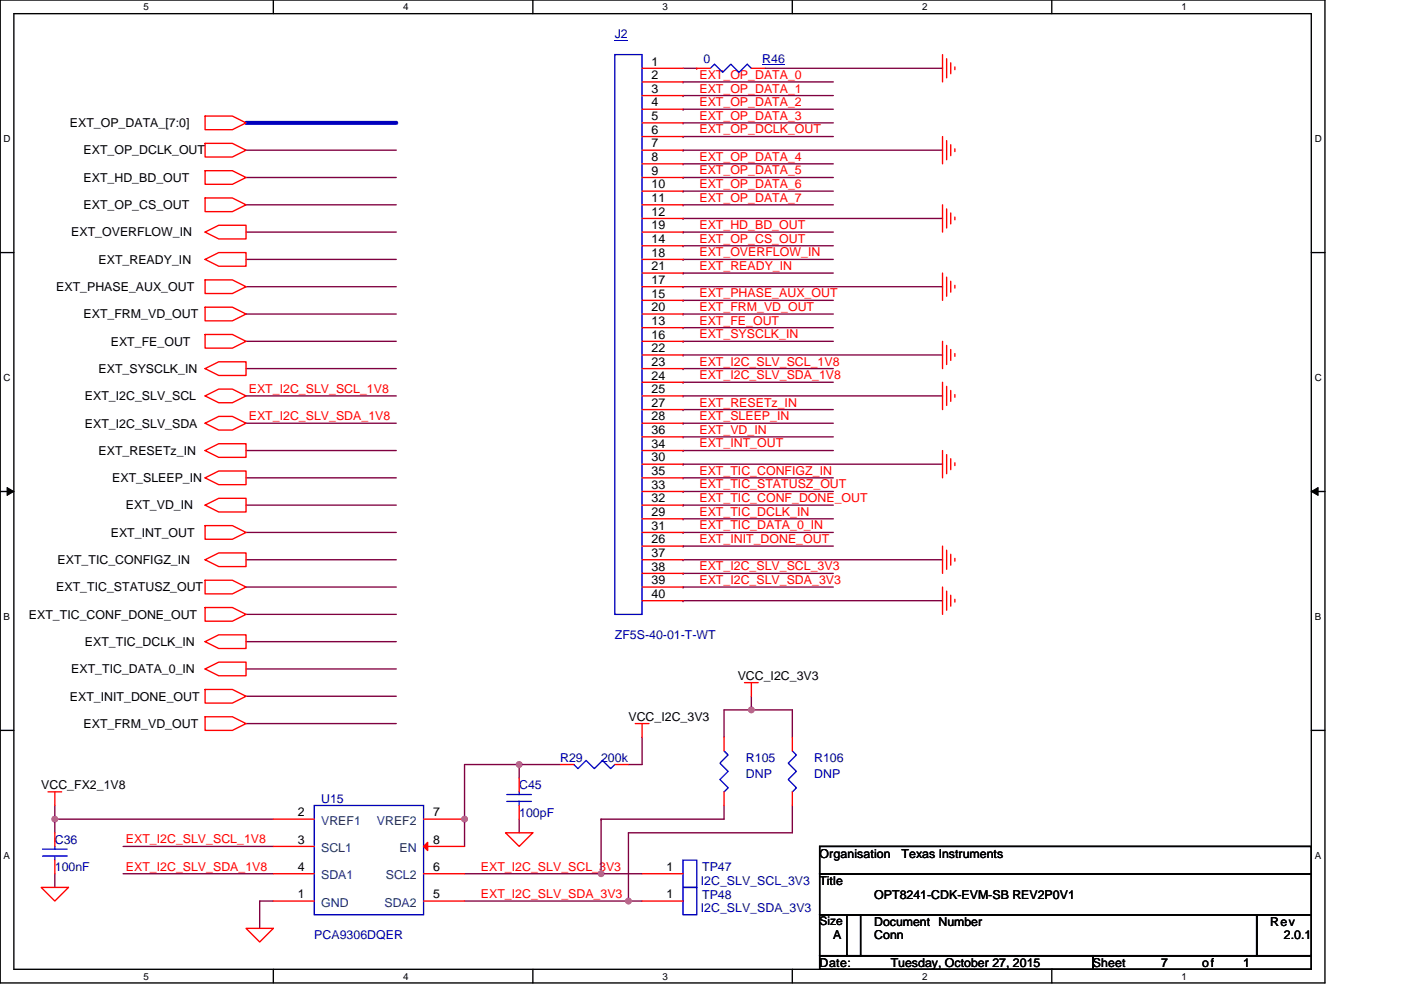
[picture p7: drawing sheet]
<svg xmlns="http://www.w3.org/2000/svg" width="297mm" height="210mm" viewBox="0 0 297 210" stroke-linecap="round" stroke-linejoin="round" font-family="sans-serif">
<path d="M0 0h280.9v208.5h-280.9zM2.9 2.9h275.1v202.7h-275.1z" fill="none" stroke="#000" stroke-width=".29"/>
<g fill="#fff">
<path d="M30.4 .3h1.2v2.3h-1.2z"/>
<path d="M30.4 205.9h1.2v2.3h-1.2z"/>
</g>
<path d="M58 0v2.9M58 205.6v2.9" fill="none" stroke="#000" stroke-width=".29"/>
<g fill="#fff">
<path d="M85.5 .3h1.1v2.3h-1.1z"/>
<path d="M85.5 205.9h1.1v2.3h-1.1z"/>
</g>
<path d="M113 0v2.9M113 205.6v2.9" fill="none" stroke="#000" stroke-width=".29"/>
<g fill="#fff">
<path d="M140.5 .3h1.1v2.3h-1.1z"/>
<path d="M140.5 205.9h1.1v2.3h-1.1z"/>
</g>
<path d="M168 0v2.9M168 205.6v2.9" fill="none" stroke="#000" stroke-width=".29"/>
<g fill="#fff">
<path d="M195.5 .3h1.1v2.3h-1.1z"/>
<path d="M195.5 205.9h1.1v2.3h-1.1z"/>
</g>
<path d="M223 0v2.9M223 205.6v2.9" fill="none" stroke="#000" stroke-width=".29"/>
<g fill="#fff">
<path d="M250.5 .3h1.2v2.3h-1.2z"/>
<path d="M250.5 205.9h1.2v2.3h-1.2z"/>
<path d="M.8 28.2h1.5v2.4h-1.5z"/>
<path d="M278.7 28.2h1.5v2.4h-1.5z"/>
<path d="M.8 78.9h1.5v2.3h-1.5z"/>
<path d="M278.7 78.9h1.5v2.3h-1.5z"/>
</g>
<path d="M0 53.6h2.9M278 53.6h2.9" fill="none" stroke="#000" stroke-width=".29"/>
<g fill="#fff">
<path d="M.8 129.6h1.4v2.3h-1.4z"/>
<path d="M278.7 129.6h1.4v2.3h-1.4z"/>
</g>
<path d="M0 104.2h2.9M278 104.2h2.9" fill="none" stroke="#000" stroke-width=".29"/>
<path d="M1.5 103.4l1.4 .8-1.4 .9zM278 104.2l1.5-.8v1.7z" fill="#000" stroke="#000" stroke-width=".21"/>
<g fill="#fff">
<path d="M.8 180.3h1.4v2.3h-1.4z"/>
<path d="M278.7 180.3h1.4v2.3h-1.4z"/>
</g>
<path d="M0 154.9h2.9M278 154.9h2.9M173.8 179.5h104.2v5.8h-104.2zM173.8 185.3h104.2v8.7h-104.2zM173.8 194h8.7v8.7h-8.7zM179.6 194h86.8v8.7h-86.8zM266.4 194h11.6v8.7h-11.6zM173.8 202.7h57.9v2.9h-57.9zM231.7 202.7h46.3v2.9h-46.3z" fill="none" stroke="#000" stroke-width=".29"/>
<path d="M52.2 26.1h31.8" fill="none" stroke="#00f" stroke-width=".87"/>
<g fill="none" stroke="#800040" stroke-width=".29">
<path d="M144.8 17.4h.1M144.8 17.4h31.9M144.8 14.5h2.9M162.2 14.5h37.6M52.2 37.6h31.8M52.2 31.9h31.8M144.8 31.9h.1M144.8 20.3h.1M144.8 26.1h.1M144.8 23.2h.1M144.8 37.6h.1M144.8 34.7h.1"/>
<path d="M144.8 29h.1M144.8 31.9h55M144.8 20.3h31.9M144.8 26.1h31.9M144.8 23.2h31.9M144.8 37.6h31.9M144.8 34.7h31.9M144.8 29h31.9M52.2 43.4h31.8M52.2 55h31.8M52.2 49.2h31.8M144.8 46.3h.1"/>
<path d="M144.8 52.1h.1M144.8 43.4h.1M144.8 40.5h.1M144.8 55h.1M144.8 49.2h.1M144.8 57.9h.1M144.8 46.3h55M144.8 52.1h31.9M144.8 43.4h31.9M144.8 40.5h31.9M144.8 55h31.9M144.8 49.2h31.9"/>
<path d="M144.8 57.9h31.9M52.2 72.4h31.8M52.2 60.8h31.8M52.2 78.2h31.8M52.2 66.6h31.8M144.8 60.8h.1M144.8 75.3h.1M144.8 63.7h.1M144.8 78.2h.1M144.8 69.5h.1M144.8 72.4h.1M144.8 66.6h.1"/>
<path d="M144.8 60.8h55M144.8 75.3h55M144.8 63.7h31.9M144.8 78.2h31.9M144.8 69.5h31.9M144.8 72.4h31.9M144.8 66.6h31.9M52.2 84h31.8M52.2 95.6h31.8M52.2 89.8h31.8M144.8 98.5h.1M144.8 84h.1"/>
<path d="M144.8 95.6h.1M144.8 81.1h.1M144.8 92.7h.1M144.8 89.8h.1M144.8 86.9h.1M144.8 98.5h55M144.8 84h55M144.8 95.6h31.9M144.8 81.1h31.9M144.8 92.7h31.9M144.8 89.8h31.9M144.8 86.9h31.9"/>
<path d="M52.2 101.4h31.8M52.2 107.1h31.8M52.2 112.9h31.8M52.2 118.7h31.8M144.8 118.7h.1M144.8 115.8h.1M144.8 101.4h.1M144.8 107.1h.1M144.8 104.2h.1M144.8 110h.1M144.8 112.9h.1M144.8 118.7h55"/>
<path d="M144.8 115.8h31.9M144.8 101.4h31.9M144.8 107.1h31.9M144.8 104.2h31.9M144.8 110h31.9M144.8 112.9h31.9M52.2 124.5h31.8M52.2 130.3h31.8M52.2 136.1h31.8M144.8 121.6h.1M144.8 124.5h.1M144.8 127.4h.1"/>
<path d="M144.8 121.6h31.9M144.8 124.5h31.9M144.8 127.4h55M52.2 153.5h31.8M52.2 141.9h31.8M52.2 147.7h31.8M136.1 156.4v5.8h-2.9M159.3 147.7v2.9h8.7v5.8M159.3 150.6h-5.8v5.8M11.6 173.7v2.9M11.6 173.7h46.4M11.6 170.8v2.9"/>
<path d="M26.1 179.5h31.9M110.1 162.2h8.7M110.1 162.2h-11.6v17.3M110.1 173.7v2.9M110.1 162.2v2.9M127.4 173.7v11.6M127.4 173.7h.1M153.5 170.8v2.9h-26.1M168 170.8v5.8h-34.8v14.5M11.6 185.3v2.9M26.1 185.3h31.9M58 191.1h-2.9v5.8"/>
<path d="M98.5 185.3h28.9M98.5 191.1h34.7M127.4 185.3h8.7M133.2 191.1h2.9"/>
</g>
<g fill="#f0f" stroke="#f0f" stroke-width=".29">
<circle cx="11.6" cy="173.7" r=".58"/>
<circle cx="110.1" cy="162.2" r=".58"/>
<circle cx="98.5" cy="173.7" r=".58"/>
<circle cx="127.4" cy="185.3" r=".58"/>
<circle cx="133.2" cy="191.1" r=".58"/>
<circle cx="159.3" cy="150.6" r=".58"/>
</g>
<g fill="none" stroke="#f00" stroke-width=".29">
<path d="M136.1 14.5h8.7M136.1 17.4h8.7M147.7 14.5h.1M147.7 14.5h2.9M159.3 14.5h2.9M199.8 11.6v5.8M200.7 12.5v4M201.6 13.3v2.3M202.4 14.2v.6M43.5 24.6h5.8l2.9 1.5-2.9 1.4h-5.8zM43.5 36.2h5.8l2.9 1.4-2.9 1.5h-5.8zM43.5 30.4h5.8l2.9 1.5-2.9 1.4h-5.8z"/>
<path d="M136.1 20.3h8.7M136.1 23.2h8.7M136.1 26.1h8.7M136.1 29h8.7M136.1 31.9h8.7M136.1 34.7h8.7M136.1 37.6h8.7M199.8 29v5.7M200.7 29.8v4.1M201.6 30.7v2.3M202.4 31.6v.5M43.5 42h5.8l2.9 1.4-2.9 1.5h-5.8z"/>
<path d="M43.5 59.4h5.8l2.9 1.4-2.9 1.5h-5.8zM43.5 49.2l2.9-1.4h5.8v2.9h-5.8zM43.5 55l2.9-1.4h5.8v2.9h-5.8zM136.1 40.5h8.7M136.1 43.4h8.7M136.1 46.3h8.7M136.1 49.2h8.7M136.1 52.1h8.7M136.1 55h8.7M136.1 57.9h8.7M199.8 43.4v5.8M199.8 57.9v5.8"/>
<path d="M200.7 44.3v4.1M200.7 58.8v4M201.6 45.2v2.3M201.6 59.7v2.3M202.4 46v.6M43.5 78.2l2.9-1.5h5.8v2.9h-5.8zM43.5 70.9h5.8l2.9 1.5-2.9 1.4h-5.8zM43.5 65.2h5.8l2.9 1.4-2.9 1.5h-5.8zM136.1 60.8h8.7M136.1 63.7h8.7M136.1 66.6h8.7M136.1 69.5h8.7"/>
<path d="M136.1 72.4h8.7M136.1 75.3h8.7M136.1 78.2h8.7M199.8 72.4v5.8M200.7 73.3v4M201.6 74.1v2.3M202.4 60.5v.6M202.4 75v.6M43.5 84l2.9-1.5h2.9l2.9 1.5-2.9 1.4h-2.9zM43.5 95.6l2.9-1.5h5.8v2.9h-5.8zM43.5 89.8l2.9-1.5h2.9l2.9 1.5-2.9 1.4h-2.9zM136.1 81.1h8.7"/>
<path d="M136.1 84h8.7M136.1 86.9h8.7M136.1 89.8h8.7M136.1 92.7h8.7M136.1 95.6h8.7M136.1 98.5h8.7M199.8 95.6v5.8M199.8 81.1v5.8M200.7 96.4v4.1M200.7 82v4M201.6 97.3v2.3M201.6 82.8v2.3"/>
<path d="M202.4 98.2v.5M202.4 83.7v.6M43.5 101.4l2.9-1.5h5.8v2.9h-5.8zM43.5 107.1l2.9-1.4h5.8v2.9h-5.8zM43.5 111.5h5.8l2.9 1.4-2.9 1.5h-5.8zM43.5 118.7l2.9-1.4h5.8v2.9h-5.8zM136.1 101.4h8.7M136.1 104.2h8.7M136.1 107.1h8.7M136.1 110h8.7M136.1 112.9h8.7M136.1 115.8h8.7"/>
<path d="M136.1 118.7h8.7M199.8 115.8v5.8M200.7 116.7v4M201.6 117.6v2.3M202.4 118.4v.6M43.5 123.1h5.8l2.9 1.4-2.9 1.5h-5.8zM43.5 128.9h5.8l2.9 1.4-2.9 1.5h-5.8zM43.5 136.1l2.9-1.5h5.8v2.9h-5.8zM136.1 121.6h8.7M136.1 124.5h8.7M136.1 127.4h8.7M199.8 124.5v5.8"/>
<path d="M200.7 125.4v4M201.6 126.3v2.3M202.4 127.1v.6M43.5 152h5.8l2.9 1.5-2.9 1.4h-5.8zM43.5 141.9l2.9-1.5h5.8v2.9h-5.8zM43.5 146.2h5.8l2.9 1.5-2.9 1.4h-5.8zM134.7 153.5h2.9M136.1 153.5v2.9M153.5 156.4v2.9M157.9 144.8h2.9M159.3 144.8v2.9M168 156.4v2.9"/>
<path d="M10.2 168h2.9M11.6 176.6v2.9M11.6 168v2.8M58 173.7h8.6M58 179.5h8.6M89.8 173.7h8.7M89.8 179.5h8.7M107.2 176.6h5.8l-2.9 2.9zM110.1 165.1v2.9M110.1 170.8v2.9M118.8 162.2h2.9M130.3 162.2h2.9"/>
<path d="M153.5 168v2.8M168 168v2.8M8.7 188.2h5.8l-2.9 2.9zM11.6 182.4v2.9M52.2 196.9h5.8l-2.9 2.9zM58 191.1h8.6M58 185.3h8.6M89.8 191.1h8.7M89.8 185.3h8.7M136.1 191.1h8.7M136.1 185.3h8.7"/>
</g>
<g fill="none" stroke="#00f" stroke-width=".29">
<path d="M130.3 11.6h5.8v118.7h-5.8zM150.6 14.5l.9-.9 1.7 1.8 1.8-1.8 1.7 1.8 1.7-1.8 .9 .9M153.5 159.3l.9 .8-1.8 1.8 1.8 1.7-1.8 1.7 1.8 1.8-.9 .9M168 159.3l.9 .8-1.8 1.8 1.8 1.7-1.8 1.7 1.8 1.8-.9 .9M11.6 179.5v.6M66.6 170.8h23.2v23.2h-23.2zM107.5 170h5.2M107.5 168.5h5.2M110.1 168v.5M110.1 170v.8M121.7 162.2l.8 .8 1.8-1.7 1.7 1.7 1.7-1.7 1.8 1.7 .8-.8M9 181.6h5.2"/>
<path d="M9 180.1h5.2M11.6 181.6v.8M144.8 188.2h2.9v5.8h-2.9zM144.8 182.4h2.9v5.8h-2.9z"/>
</g>
<path d="M130.3 8.5h2.8M161.6 13.7h4.8" fill="none" stroke="#000080" stroke-width=".21"/>
<path d="M89.8 179.5l.9-.8v1.7z" fill="#f00" stroke="#f00" stroke-width=".29"/>
<g font-size="2.6" fill="#000080">
<text x="130.3" y="8.1">J2</text>
<text x="149.2" y="13.4">0</text>
<text x="161.6" y="13.4">R46</text>
<text x="130.3" y="135.6">ZF5S-40-01-T-WT</text>
<text x="118.8" y="161.6">R29</text>
<text x="127.4" y="161.6">200k</text>
<text x="158.1" y="161.6">R105</text>
<text x="172.6" y="161.6">R106</text>
<text x="110.1" y="167.4">C45</text>
<text x="158.1" y="165.1">DNP</text>
<text x="172.6" y="165.1">DNP</text>
<text x="68.1" y="170.3">U15</text>
<text x="110.1" y="173.2">100pF</text>
<text x="11.6" y="179">C36</text>
<text x="11.6" y="184.8">100nF</text>
<text x="148.9" y="184.8">TP47</text>
<text x="148.6" y="187.7">I2C_SLV_SCL_3V3</text>
<text x="148.9" y="190.6">TP48</text>
<text x="148.6" y="193.5">I2C_SLV_SDA_3V3</text>
<text x="66.6" y="199.3">PCA9306DQER</text>
</g>
<g font-size="2.6">
<text x="138.2" y="13.9">1</text>
<text x="138.2" y="16.8">2</text>
<text x="138.2" y="19.7">3</text>
<text x="138.2" y="22.6">4</text>
<text x="14.8" y="27">EXT_OP_DATA_[7:0]</text>
<text x="138.2" y="25.5">5</text>
<text x="138.2" y="28.4">6</text>
<text x="17.7" y="32.8">EXT_OP_DCLK_OUT</text>
<text x="138.2" y="31.3">7</text>
<text x="138.2" y="34.2">8</text>
<text x="17.7" y="38.6">EXT_HD_BD_OUT</text>
<text x="138.2" y="37.1">9</text>
<text x="138.2" y="40">10</text>
<text x="17.7" y="44.3">EXT_OP_CS_OUT</text>
<text x="138.2" y="42.9">11</text>
<text x="138.2" y="45.7">12</text>
<text x="15.1" y="50.1">EXT_OVERFLOW_IN</text>
<text x="138.2" y="48.6">19</text>
<text x="138.2" y="51.5">14</text>
<text x="20.9" y="55.9">EXT_READY_IN</text>
<text x="138.2" y="54.4">18</text>
<text x="138.2" y="57.3">21</text>
<text x="11.9" y="61.7">EXT_PHASE_AUX_OUT</text>
<text x="138.2" y="60.2">17</text>
<text x="138.2" y="63.1">15</text>
<text x="17.7" y="67.5">EXT_FRM_VD_OUT</text>
<text x="138.2" y="66">20</text>
<text x="138.2" y="68.9">13</text>
<text x="138.2" y="71.8">16</text>
<text x="23.5" y="73.3">EXT_FE_OUT</text>
<text x="138.2" y="74.7">22</text>
<text x="138.2" y="77.6">23</text>
<text x="20.9" y="79.1">EXT_SYSCLK_IN</text>
<text x="138.2" y="80.5">24</text>
<text x="138.2" y="83.4">25</text>
<text x="18" y="84.9">EXT_I2C_SLV_SCL</text>
<text x="138.2" y="86.3">27</text>
<text x="138.2" y="89.2">28</text>
<text x="18" y="90.7">EXT_I2C_SLV_SDA</text>
<text x="138.2" y="92.1">36</text>
<text x="138.2" y="95">34</text>
<text x="20.9" y="96.5">EXT_RESETz_IN</text>
<text x="138.2" y="97.9">30</text>
<text x="138.2" y="100.8">35</text>
<text x="23.8" y="102.3">EXT_SLEEP_IN</text>
<text x="138.2" y="103.7">33</text>
<text x="138.2" y="106.6">32</text>
<text x="23.5" y="113.8">EXT_INT_OUT</text>
<text x="26.7" y="108">EXT_VD_IN</text>
<text x="138.2" y="109.5">29</text>
<text x="138.2" y="112.3">31</text>
<text x="12.2" y="119.6">EXT_TIC_CONFIGZ_IN</text>
<text x="138.2" y="115.2">26</text>
<text x="138.2" y="118.1">37</text>
<text x="11.9" y="125.4">EXT_TIC_STATUSZ_OUT</text>
<text x="138.2" y="121">38</text>
<text x="138.2" y="123.9">39</text>
<text x="6.1" y="131.2">EXT_TIC_CONF_DONE_OUT</text>
<text x="138.2" y="126.8">40</text>
<text x="18" y="137">EXT_TIC_DCLK_IN</text>
<text x="15.1" y="142.8">EXT_TIC_DATA_0_IN</text>
<text x="14.8" y="148.6">EXT_INIT_DONE_OUT</text>
<text x="156.4" y="144.2">VCC_I2C_3V3</text>
<text x="17.7" y="154.4">EXT_FRM_VD_OUT</text>
<text x="133.2" y="152.9">VCC_I2C_3V3</text>
<text x="8.7" y="167.4">VCC_FX2_1V8</text>
<text x="63.2" y="173.2">2</text>
<text x="91.8" y="173.2">7</text>
<text x="63.2" y="178.9">3</text>
<text x="91.8" y="178.9">8</text>
<text x="63.2" y="184.7">4</text>
<text x="91.8" y="184.7">6</text>
<text x="141.3" y="184.7">1</text>
<text x="173.8" y="181.9">Organisation</text>
<text x="191.2" y="181.9">Texas Instruments</text>
<text x="63.2" y="190.5">1</text>
<text x="91.8" y="190.5">5</text>
<text x="141.3" y="190.5">1</text>
<text x="173.8" y="187.7">Title</text>
<text x="185.4" y="190.6">OPT8241-CDK-EVM-SB REV2P0V1</text>
<text x="185.4" y="196.4">Document Number</text>
<text x="269.3" y="196.4">Rev</text>
<text x="176.7" y="199.3">A</text>
<text x="185.4" y="199.3">Conn</text>
<text x="272.2" y="199.3">2.0.1</text>
<text x="173.8" y="205.1">Date:</text>
<text x="188.8" y="205.1">Tuesday, October 27, 2015</text>
<text x="231.7" y="205.1">Sheet</text>
<text x="246.2" y="205.1">7</text>
<text x="254.9" y="205.1">of</text>
<text x="263.5" y="205.1">1</text>
</g>
<g font-size="2.6" fill="#f00">
<text x="148.3" y="16.7">EXT_OP_DATA_0</text>
<text x="148.3" y="19.6">EXT_OP_DATA_1</text>
<text x="148.3" y="22.5">EXT_OP_DATA_2</text>
<text x="148.3" y="25.4">EXT_OP_DATA_3</text>
<text x="148.3" y="28.3">EXT_OP_DCLK_OUT</text>
<text x="148.3" y="34.1">EXT_OP_DATA_4</text>
<text x="148.3" y="37">EXT_OP_DATA_5</text>
<text x="148.3" y="39.9">EXT_OP_DATA_6</text>
<text x="148.3" y="42.8">EXT_OP_DATA_7</text>
<text x="148.3" y="51.5">EXT_OP_CS_OUT</text>
<text x="148.3" y="48.6">EXT_HD_BD_OUT</text>
<text x="148.3" y="54.4">EXT_OVERFLOW_IN</text>
<text x="148.3" y="57.3">EXT_READY_IN</text>
<text x="148.3" y="63.1">EXT_PHASE_AUX_OUT</text>
<text x="148.3" y="66">EXT_FRM_VD_OUT</text>
<text x="148.3" y="68.8">EXT_FE_OUT</text>
<text x="148.3" y="71.7">EXT_SYSCLK_IN</text>
<text x="148.3" y="77.5">EXT_I2C_SLV_SCL_1V8</text>
<text x="52.7" y="83.3">EXT_I2C_SLV_SCL_1V8</text>
<text x="148.3" y="80.4">EXT_I2C_SLV_SDA_1V8</text>
<text x="52.7" y="89.1">EXT_I2C_SLV_SDA_1V8</text>
<text x="148.3" y="89.1">EXT_SLEEP_IN</text>
<text x="148.3" y="86.2">EXT_RESETz_IN</text>
<text x="148.3" y="94.9">EXT_INT_OUT</text>
<text x="148.3" y="92">EXT_VD_IN</text>
<text x="148.3" y="100.7">EXT_TIC_CONFIGZ_IN</text>
<text x="148.3" y="106.5">EXT_TIC_CONF_DONE_OUT</text>
<text x="148.3" y="103.6">EXT_TIC_STATUSZ_OUT</text>
<text x="148.3" y="109.4">EXT_TIC_DCLK_IN</text>
<text x="148.3" y="112.3">EXT_TIC_DATA_0_IN</text>
<text x="148.3" y="115.2">EXT_INIT_DONE_OUT</text>
<text x="148.3" y="121">EXT_I2C_SLV_SCL_3V3</text>
<text x="148.3" y="123.9">EXT_I2C_SLV_SDA_3V3</text>
<text x="26.7" y="178.9">EXT_I2C_SLV_SCL_1V8</text>
<text x="26.7" y="184.7">EXT_I2C_SLV_SDA_1V8</text>
<text x="102" y="184.7">EXT_I2C_SLV_SCL_3V3</text>
<text x="102" y="190.5">EXT_I2C_SLV_SDA_3V3</text>
</g>
<g font-size="2.6" fill="#004080">
<text x="68.1" y="174.9">VREF1</text>
<text x="79.9" y="174.9">VREF2</text>
<text x="68.1" y="180.7">SCL1</text>
<text x="84.7" y="180.7">EN</text>
<text x="68.1" y="186.5">SDA1</text>
<text x="81.8" y="186.5">SCL2</text>
<text x="68.1" y="192.3">GND</text>
<text x="81.5" y="192.3">SDA2</text>
</g>
<text font-size="2.5" x="173.8" y="196.3">Size</text>
<g font-size="2.1">
<text x="30.4" y="2.2">5</text>
<text x="85.5" y="2.2">4</text>
<text x="140.5" y="2.2">3</text>
<text x="195.5" y="2.2">2</text>
<text x="250.5" y="2.2">1</text>
<text x=".8" y="30.1">D</text>
<text x="278.7" y="30.1">D</text>
<text x=".8" y="80.8">C</text>
<text x="278.7" y="80.8">C</text>
<text x=".8" y="131.5">B</text>
<text x="278.7" y="131.5">B</text>
<text x=".8" y="182.1">A</text>
<text x="278.7" y="182.1">A</text>
<text x="30.4" y="207.8">5</text>
<text x="85.5" y="207.8">4</text>
<text x="140.5" y="207.8">3</text>
<text x="195.5" y="207.8">2</text>
<text x="250.5" y="207.8">1</text>
</g>
</svg>
